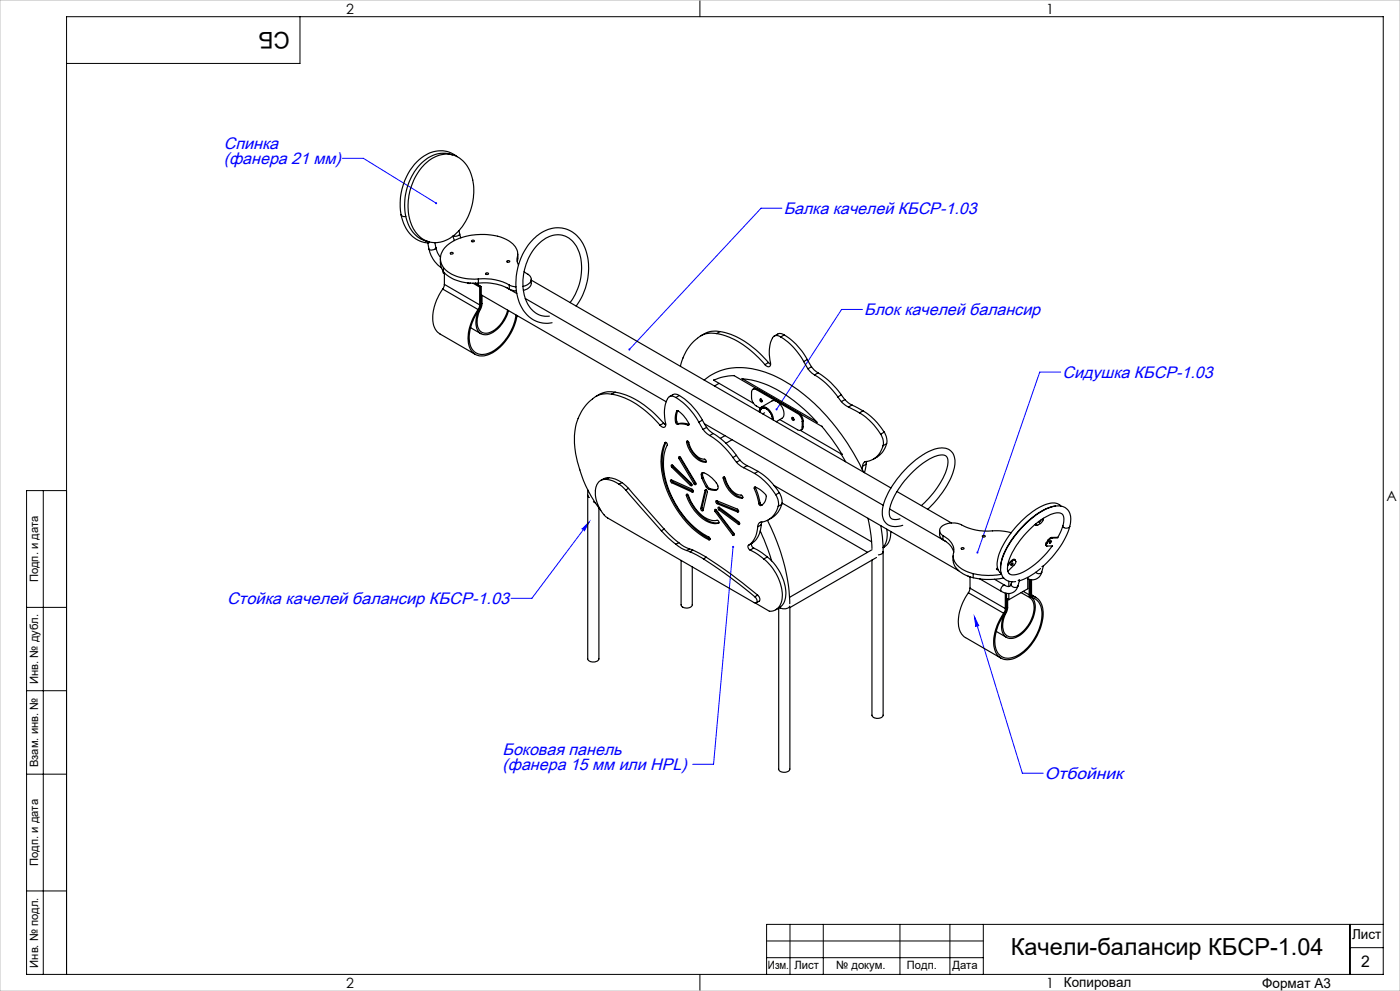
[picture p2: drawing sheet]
<svg xmlns="http://www.w3.org/2000/svg" width="420mm" height="297mm" viewBox="0 0 420 297" stroke-linecap="round" stroke-linejoin="round" font-family="sans-serif">
<path d="M102.8 47.4h6.2l21.8 13.5M234.6 62.4h-6.3l-39.5 42.3M258.7 92.7h-6.2l-19.5 30M318.2 111.5h-6.3l-18.7 54.1M174.7 158.5l2-2-1.4 2.7a.46 .46 0 0 0-.1-.6 .46 .46 0 0 0-.5-.1zM176.7 156.5l-17.1 22.8h-6.3M219.9 163.9l-5.8 65.2h-6.3M292.3 184.9l1.4 2.7a.46 .46 0 0 0-.6-.3 .46 .46 0 0 0-.3 .6zM292.3 184.9l14.4 46.8h6.2" fill="none" stroke="#00f" stroke-width=".3"/>
<g fill="none" stroke="#000" stroke-width=".3">
<path d="M90 5v14h-70M210 0v5M13 147v145M20 147h-12v145h407v-287h-395v287M8 182h12M8 207h12M8 232h12M8 267h12M237 277v15M247 277v15M270 277v15M285 277v15"/>
<path d="M295 277v15M405 277v15M415 277h-185v15M210 292v5M230 282h65M230 287h65M405 284h10"/>
</g>
<path d="M0 0h420v297h-420z" fill="none" stroke="#c0c0c0" stroke-width=".3"/>
<path d="M174.7 158.5l2-2-1.4 2.7a.46 .46 0 0 0-.1-.6 .46 .46 0 0 0-.5-.1zM188.5 104.6l.1 .4 .2-.3-.2 .3a.32 .32 0 0 0 .5-.1 .32 .32 0 0 0-.1-.4 .32 .32 0 0 0-.5 .1zM292.3 184.9l1.4 2.7a.46 .46 0 0 0-.6-.3 .46 .46 0 0 0-.3 .6zM293 165.4l.1 .5 .1-.3-.1 .3a.32 .32 0 0 0 .4-.4 .32 .32 0 0 0-.5-.1zM130.6 60.7v.4h.5l-.3-.2 .3 .2v-.4zM232.8 122.4l-.1 .5 .3-.2-.2 .2a.3 .3 0 0 0 .5-.2 .3 .3 0 0 0-.5-.3zM219.7 163.7a.32 .32 0 0 0 .1 .5 .32 .32 0 0 0 .4-.2 .32 .32 0 0 0-.2-.4l-.1 .3 .1-.3z" fill="#00f"/>
<g fill="none" stroke="#000" stroke-width=".35">
<path d="M127.4 49.3a8.1 8.1 0 0 1 10.9-1.6 13.2 13.2 0 0 1 3.5 12.9 15.1 15.1 0 0 1-8.7 11.7 7.6 7.6 0 0 1-9.8-5.3 17.7 17.7 0 0 1 4.1-17.7zM135.7 46.4a9.3 9.3 0 0 0-10.6 4 17 17 0 0 0-1.8 18.4 7.8 7.8 0 0 0 5.5 3.7M137.1 47a8.5 8.5 0 0 0-11.3 .8 18.4 18.4 0 0 0-5.5 16.6M120.3 64.4a9.6 9.6 0 0 0 6 8l2.4 .4M120.3 64.4l.6 .5h.8M128.3 72.8l.4 1.9M128.7 74.7a9 9 0 0 0 3.7 5.6M130.5 72.7l.3 1.6M130.8 74.3l.5 1.5 .9 1.3M130.8 74.3a1.55 1.55 0 0 1-2.1 .4M132.1 77.5l.1 2 .8 1.9M135.1 75.7l.4-.1a.32 .32 0 0 1 .5 .3 .34 .34 0 0 1-.6 .3l-.3-.2z"/>
<path d="M135.9 70.8l.4 1.3M137.7 69.1l.2 1M137.9 70.1l.4 1.2M137.9 70.1a1.63 1.63 0 0 1-1.9 .6M141.5 72.1l.4-.1a.29 .29 0 0 1 .3 0 .29 .29 0 0 1 0 .4l-.4 .1zM152 78.2h.8a.25 .25 0 0 1 .1 .3 .25 .25 0 0 1-.4 .1l-.4-.1zM155.3 76.8a4.9 4.9 0 0 0-3.4-5 18.3 18.3 0 0 0-17.8 1.8 4.8 4.8 0 0 0-1.1 6.6M155.3 76.8a3.5 3.5 0 0 0 .2 2.7M155.3 76.8v1.3M155.3 78.1l-.1 .3M155.3 76.2v1.9M132.8 86.6a13.5 13.5 0 0 0-2.6 11.3 4.1 4.1 0 0 0 1.8 2.2l10.6 6.1"/>
<path d="M132.8 86.6l10.6 6.2M133 81.3v.5l.3 .2M133 80.2a12.2 12.2 0 0 0 10.5 3.4M133 81.4a12.5 12.5 0 0 0 10.5 3.4M133 80.2v1.2M133.3 85.2l-.5 1.4M133.3 85.2l10.6 6.2M133.3 81.7v3.5M140.2 84.8l.3 .1M140.4 84.8l.3 .2 .4-.2M141.2 98.2l3.1 1.8M141.9 84.9l2 1.1"/>
<path d="M142.6 84.9l1.7 1M143.4 92.8a13.2 13.2 0 0 0-2.5 11.3 4.2 4.2 0 0 0 6.5 1.8 16.4 16.4 0 0 0 7.7-11.3M143.5 83.6a15.5 15.5 0 0 1 9.3 1.8M143.5 84.8a15.9 15.9 0 0 1 9.3 1.8M143.5 83.6v1.2M143.6 93a12.7 12.7 0 0 0-2.3 10.9 3.9 3.9 0 0 0 5.7 1.8 15.2 15.2 0 0 0 7.8-11.3M143.6 93a6.2 6.2 0 0 0 .3 6.7 3.9 3.9 0 0 0 5-.9l1.1-.9 1.4-2 1.2-2.8M143.9 91.4l-.5 1.4M143.9 86v5.4M144.3 85.9v5.5l-.7 1.6M144.3 85.9l-.4 .1M144.3 88.3l55.5 32.1"/>
<path d="M144.6 88.5l-.1 3.3a8.3 8.3 0 0 0-.9 6.8 2.87 2.87 0 0 0 4.5 .5 10.4 10.4 0 0 0 4.2-6.1M145.7 81.9l.4-.1a.29 .29 0 0 1 .4 .2 .29 .29 0 0 1-.3 .3l-.5-.1zM151.9 86.1l3.1 1.9M152.8 85.4l2 .6M152.8 86.6l2.1 .6M152.8 85.4v1.2M157.2 81.4l.3 .3a2.36 2.36 0 0 1 1.8 2.3 3.1 3.1 0 0 1-2.4 1.8M157.6 89.5l107.4 61.9M159.4 83.7v1.3a2.81 2.81 0 0 1-2.4 2M159.4 84l107.9 62.3M171 90.7a16.4 16.4 0 0 0 1.8-17 6.6 6.6 0 0 0-10.4-1.3 16.3 16.3 0 0 0-4.1 18.6 6.4 6.4 0 0 0 6.5 3.8M172.9 91.8a18.4 18.4 0 0 0 1.8-19.1 8.7 8.7 0 0 0-14.2-1.5 18.2 18.2 0 0 0-3.8 21.3 8.3 8.3 0 0 0 8.9 4.2"/>
<path d="M214.9 100a7.1 7.1 0 0 0-7.1 2.7 15.2 15.2 0 0 0-3.6 7.1M214.9 100a25.4 25.4 0 0 1 14.6 9.3M216 99.4a25.3 25.3 0 0 1 14.5 9.3M216 99.4a7 7 0 0 0-5.7 1.2M216 99.4l-1.1 .6M183.5 118.1a7.1 7.1 0 0 0-7.2 2.7 16.3 16.3 0 0 0-3.7 14.3 38.3 38.3 0 0 0 7.6 17.9M183.5 118.1a25.2 25.2 0 0 1 14.5 9.4M184.5 117.5a25.3 25.3 0 0 1 14.6 9.3M184.5 117.5a7 7 0 0 0-5.7 1.3M184.5 117.5l-1 .6M202.7 119.1a1.71 1.71 0 0 0-1.8-.3 1.71 1.71 0 0 0-1 1.5 16.1 16.1 0 0 0-.2 7.3 .89 .89 0 0 1-.9 .5 .89 .89 0 0 1-.8-.6M202.7 119.1l3.6 2.9 1.8 2.1 1.6 2.4"/>
<path d="M203.8 118.5l1.6 1.1 1.9 1.7 1.9 2.2 1.5 2.4M203.8 118.5a1.98 1.98 0 0 0-1.9-.2l-1.1 .6M203.8 118.5l-1.1 .6M211.2 113.9a17.4 17.4 0 0 1 16.7-2.8 45.9 45.9 0 0 1 21.7 15.5 74.2 74.2 0 0 1 9.5 14.9M214.1 113.9l11.9 7M214.2 113.9h-.1M215.7 114.9l-1.3 .8M220.2 112.6a15.1 15.1 0 0 0-6.1 1.3M220.2 112.6l26.3 15.2M220.3 112.5l-.1 .1M222.5 113.4l22.5 13M222.7 113.5a32.9 32.9 0 0 1 19.3 9.9l3.2 3.2"/>
<path d="M225.9 116.7l.5-.3 .8 .2-.3 .2M226.9 116.8a.88 .88 0 0 0-1-.1 .88 .88 0 0 0-.4 .9v1.6l.3 1.3 .7 .9 1.6 .9M226.9 116.8l6.2 3.5M228 119.7l.3-.1 .3 .3a.35 .35 0 0 1-.1 .6 .35 .35 0 0 1-.5-.4zM228.2 119.6l.4 .7M228.3 119.6l.4 .7M230.5 108.7l.7 .5M230.5 108.7l-1 .6M234.2 101a1.69 1.69 0 0 0-1.8-.3 1.69 1.69 0 0 0-1 1.5l-.6 2.4 .1 2.9a2.76 2.76 0 0 1 .1 2.2 1.03 1.03 0 0 1-1.5-.4M234.2 101l2.1 1.4 1.4 1.4 2.3 2.7 1.1 1.9M235.3 100.4l3.5 2.7 1.8 2.2 1.6 2.4M235.3 100.4a1.98 1.98 0 0 0-2-.3l-1 .6"/>
<path d="M235.3 100.4l-1.1 .6M241.1 108.4l1.3 2.1M242.2 107.7l1.3 2.2M242.2 107.7l-1.1 .7M242.4 110.5l1.2 1.3 .8 .6M243.5 109.9l.9 1.1 1 .8M243.5 109.9l-1.1 .6M244.4 112.4l3.4 2.5 3.6 4.1M245.4 111.8l3.9 3 3.1 3.5M245.4 111.8l-1 .6M251.4 119l1 1.4M252.4 118.3l1.1 1.5"/>
<path d="M252.4 118.3l-1 .7M253.5 119.8l2.1 1.6M253.5 119.8l-1.1 .6M199.1 126.8l.6 .5M199.1 126.8l-1.1 .7M199.3 127l.4 .1M199.5 132.7a18.3 18.3 0 0 0 .6 14.3 28.1 28.1 0 0 0 12.6 14.8M199.5 132.7a.5 .5 0 0 1 .6 .1 .5 .5 0 0 1 .1 .6 17.8 17.8 0 0 0 1 14.6 26.5 26.5 0 0 0 11.7 13.2 .33 .33 0 0 1 .1 .4 .33 .33 0 0 1-.3 .2M199.7 132.6l-.2 .1M199.8 132.6a18.4 18.4 0 0 0 .6 14.2 27.6 27.6 0 0 0 12.6 14.7l-.3 .3M201.7 139.4l.2 .5M201.9 139.9l5.6 5.4"/>
<path d="M201.9 139.9l-.3 .2M202.7 126.6l.5 .5M203 126.4l.6 .5M203 126.4l-.3 .2M203.1 123.1a7.4 7.4 0 0 1 3.6 4.2l-.3 .1M203.1 123.1l-.5 1.4 .1 2.1M203.2 127.1h2l1.2 .3M203.2 123l-.1 .1M203.3 123.1l-.3 1.2v2.1M203.6 126.9h1.9l1.2 .3M203.6 126.9l-.4 .2M203.7 137.4a.33 .33 0 0 1-.1-.3 .33 .33 0 0 1 .3-.3l4.8 7.9a.31 .31 0 0 1 .1 .4 .31 .31 0 0 1-.4 .1l-.2-.2"/>
<path d="M203.7 137.4l4.5 7.6M203.9 136.9l.1 .3M204 137.2l4.6 7.6M204 137.2l-.3 .2M206 132.5a7.5 7.5 0 0 0 5.4 6h.3M206 132.5a.25 .25 0 0 1 .1-.4 .25 .25 0 0 1 .3 .2 6.9 6.9 0 0 0 4.7 5.3l.4 .1 .3 .3-.1 .5M206.3 132.2v.1M206.3 132.3a7.2 7.2 0 0 0 5.6 6M206.3 132.3l-.3 .2M206.7 127.3l-.3 .1M209.7 126.5l1.2 2.2M210.7 125.9l1.3 2.2"/>
<path d="M210.7 125.9l-1 .6M210.9 128.7l.9 1 1.1 .8M211.3 127l76.3 44.1M211.8 138.4l-.1 .1M212 128.1l.9 1 1.1 .8M212 128.1l-1.1 .6M212.9 130.5l3.4 2.5 3.6 4.1M214 129.9l3.9 3 3 3.6M214 129.9l-1.1 .6M217.5 130.6l-1.4 .8M219.6 131.8l-1.8 1.1M219.9 137.1l1 1.4"/>
<path d="M220.9 138.5l2.2 1.7M220.9 136.5l1.1 1.4M220.9 136.5l-1 .6M222 137.9l2.2 1.7M222 137.9l-1.1 .6M224.2 139.6l3.2 1.7M224.2 139.6l-1.1 .6M227.8 123.4a1.4 1.4 0 0 1 .9-1.5 1.4 1.4 0 0 1 1.7 .6l1.1 1.5 .5 1.9M228 123.6a1.24 1.24 0 0 1 .8-1.4 1.24 1.24 0 0 1 1.5 .6l1.2 1.7 .3 1.3M228.1 123.6a1.16 1.16 0 0 1 .6-1.3 1.16 1.16 0 0 1 1.4 .4l1.1 1.2 .5 1.8M228.8 122.2l-.2 .2M229.4 123.7l-.6 .3"/>
<path d="M233.1 120.3a4 4 0 0 1 1.7 4.9l-1.9 1.2M233.1 120.3l-1.3-.2-3.4 1.9M233.1 120.3l6.2 3.6M234 125.8l5.3 3a.85 .85 0 0 0 1 .1 .85 .85 0 0 0 .4-.9M237.5 125.2l.3-.1 .3 .3a.36 .36 0 0 1-.1 .6 .36 .36 0 0 1-.4-.4zM237.8 125.1l.4 .7M239.3 123.9l.2-.1 1 .9 .4 1.5M239.3 123.9l.9 .9 .5 1.6M240.1 129l12.5 7.2M240.7 126.4v1.6M240.9 127.8l-.1 .6-.5 .5M240.9 126.2l-.2 .2"/>
<path d="M240.9 127.8l-.2 .2M240.9 126.2v1.6M246.5 127.8l3.2 4 2.9 4.4M246.6 127.7l-.1 .1M252.2 136l1.5 2.4M252.4 120.4l2.1 1.6M252.7 136.1l-.1 .1M254.5 122l3.3 1.8M255.6 121.4l3.3 1.7M255.6 121.4l-1.1 .6M257.8 123.8l2 1.3 1.9 1.8 2.5 3.2M258.8 139.7l-.1 .9"/>
<path d="M258.9 123.1l3.4 2.7 3 3.7M258.9 123.1l-1.1 .7M259.8 139.1l-.5 2.6M259.8 139.1l-1 .6M260 138.3l-.2 .8M264.2 130.1l.8 2-.1 1.5M264.9 133.6a6.5 6.5 0 0 1-5.6 4.9l-.5 1.2M265.3 129.5l.6 1.3 .1 2.2M265.3 129.5l-1.1 .6M266 133a6.8 6.8 0 0 1-4 4.6M266 133l-1.1 .6M176.3 148.4v49a1.95 1.95 0 0 0 3.4 0v-45.2"/>
<path d="M176.3 148.4l.5 .7M176.4 146.9l-.1 1.5M178 150.4l.6 .3M181.8 143.6a3.4 3.4 0 0 0-3.2 4.4 9.9 9.9 0 0 0 3.7 7.3l44 25.3a.62 .62 0 0 0 .8-.1 .62 .62 0 0 0-.1-.9l-.6-.7M181.8 143.6a7.7 7.7 0 0 1 3.9 1.5M182.6 143.2a7.4 7.4 0 0 1 4 1.4M182.6 143.2l-.9 .1-1.5 .7M182.6 143.2l-.8 .4M185.7 145.1l2 1.8M186.6 144.6l2 1.8M186.6 144.6l-.9 .5M187.7 146.9l10.7 12.2"/>
<path d="M188.6 146.4l10.6 12.2M188.6 146.4l-.9 .5M198.4 159.1l2.1 2.2 2.3 1.8M199.2 158.6l4.4 4M199.2 158.6l-.8 .5M201.4 143.8l6.5 3.1a.32 .32 0 0 1 .2 .4 .32 .32 0 0 1-.4 .2M201.4 143.8a.43 .43 0 0 0-.3 .5 .43 .43 0 0 0 .4 .4M201.5 143.8l.4 .7M201.5 144.7l6.2 2.8M201.6 140.1l-.1-.1a.33 .33 0 0 1-.2-.4 .33 .33 0 0 1 .3-.3l5.8 5.7a.33 .33 0 0 1 .2 .3 .33 .33 0 0 1-.3 .3l-.2-.1M201.6 140.1l5.5 5.4M201.9 144.5l6.1 2.7"/>
<path d="M201.9 144.5l-.4 .2M205.9 148.5a12.9 12.9 0 0 0 7.5 8.3l1.1 .1 1-.1M205.9 148.5a.31 .31 0 0 1 .2-.4 .31 .31 0 0 1 .4 .3 11.7 11.7 0 0 0 6.9 7.5l1.1 .1a.69 .69 0 0 1 .8 0 .69 .69 0 0 1 .3 .8h-.1M206.2 148.1l.1 .2M206.3 148.3a12.8 12.8 0 0 0 7.8 8.4h1.6M206.3 148.3l-.4 .2M207.5 145.3l.1 .1M207.5 145.3l-.4 .2M208 147.3l-.3 .2M208.6 144.8l.2 .2M208.6 144.8l-.4 .2M210.2 152.4l.1 .3a.34 .34 0 0 0 .2 .4 .34 .34 0 0 0 .4-.1"/>
<path d="M210.4 142.3a.52 .52 0 0 1 .2-.6 .52 .52 0 0 1 .6 0 6.3 6.3 0 0 1 4.2 4.4l-.2 .5M210.4 142.3l.2 1M210.6 143.3l1.3 2.6M210.6 152.2l.3 .7M210.6 152.2l-.4 .2M210.7 142.1l.2 1M210.7 142.1l-.3 .2M210.8 141.7l-.1 .4M210.9 143.1l1.3 2.7M210.9 143.1l-.3 .2M211.5 147a.44 .44 0 0 1 .6 0 .44 .44 0 0 1 .1 .5l-1.3 5.5M211.5 147l-1.3 5.4"/>
<path d="M211.8 146.8l-.3 .2M211.8 146.8l-1.2 5.4M211.9 145.9l.8 .7M212.2 145.8l.8 .6M212.2 145.8l-.3 .1M212.7 146.6l1.8 .3M213 146.4l1.9 .3M213 146.4l-.3 .2M214.5 153.3v-.1a.31 .31 0 0 1-.1-.5 .31 .31 0 0 1 .5 .2l5.2 6.9a.34 .34 0 0 1 .2 .4 .34 .34 0 0 1-.4 .2l-.2-.1M214.5 153.3l5.2 7M214.7 152.7l.2 .4M214.9 146.7l-.4 .2"/>
<path d="M214.9 153.1l5.2 7M214.9 153.1l-.4 .2M215.1 150.1l.4 .6M215.1 151l-.2-.2a.39 .39 0 0 1-.2-.4 .39 .39 0 0 1 .3-.3l6.4 2.6a.39 .39 0 0 1 .2 .4 .39 .39 0 0 1-.3 .4M215.1 151l6.2 2.5M215.2 146.6l-.7 .3M215.3 146.6l-.4 .1M215.5 150.7l6.1 2.5M215.5 150.7l-.4 .3M215.6 156.8h-.1M215.7 152.8l5.8 4.3M215.8 152l.2 .6"/>
<path d="M215.8 152l6 4.6a.3 .3 0 0 1 .1 .4 .3 .3 0 0 1-.4 .1M215.8 152h-.1a.41 .41 0 0 0-.3 .4 .41 .41 0 0 0 .3 .4M216 152.6l-.3 .2M216 152.6l5.9 4.3M217 143.3a7.6 7.6 0 0 0 5.4 6h.3M217 143.3v-.3a.41 .41 0 0 1 .4 0 .41 .41 0 0 1 .2 .4 6.1 6.1 0 0 0 5 5.1l.2 .5-.1 .3M217.3 143.1a7.4 7.4 0 0 0 5.5 6M217.3 142.9v.2M217.3 143.1l-.3 .2M221.6 153.3l-.3 .2M221.9 156.9h.1M221.9 156.9l-.4 .2"/>
<path d="M222.8 149.2l-.1 .1M223.1 140.2l3.3 1.7M226.3 146.5v-.5a5.5 5.5 0 0 1 3.6 2.8 3 3 0 0 1-1.7 2.7M226.3 146.5l.9 2.2 .4 2.3M226.4 141.9l2 1.4 1.8 1.7 2.5 3.3M226.6 146l.1 .3M226.7 146.3l.8 2.2 .5 2.2M226.7 146.3l-.4 .2M227.3 157.9a6.9 6.9 0 0 1-2.8 5.5M227.4 141.3l3.4 2.6 3 3.8M227.4 141.3l-1 .6M227.6 151l.4 .5h.2"/>
<path d="M228 150.7l.3 .6h.3M228 150.7l-.4 .3M228.1 159.1l1.9 4.7 1.5 4.3M228.4 157.3a6.9 6.9 0 0 1-2.8 5.5M228.4 157.3l-1.1 .6M228.6 156.5l-.2 .8M228.6 151.3l-.4 .2M228.7 151.3h-.1M230.2 155.9a58.9 58.9 0 0 1 6.7 25M232.2 145.5l29.3 16.9M232.7 148.3l.7 1.3 .1 2.2M233.5 151.8a6.6 6.6 0 0 1-5.6 4.9l-.6 1.2"/>
<path d="M233.8 147.7l.7 1.6v1.8M233.8 147.7l-1.1 .6M234.5 151.1a7 7 0 0 1-4 4.7M234.5 151.1l-1 .7M234.6 150.7l25.6 14.8M260.4 155.3l.9 5.2 .3 3.9M264.3 157.5l.4 3.4 .2 4.4M266 158.6l.1 .8a6 6 0 0 1-1.2 4.6M266.9 152.5l16.8 9.8M267.2 159.3a4.9 4.9 0 0 1-2.3 4.8M269.1 147.3l16.3 9.4M276.4 151.5a24.1 24.1 0 0 0 7.9-12.4l.1-.4a1.96 1.96 0 0 0-.7-2.1 1.96 1.96 0 0 0-2.2-.1 24.8 24.8 0 0 0-12.2 10.5 10.6 10.6 0 0 0-2.3 7.9l.8 .7 1.1 .1 1.1-.2"/>
<path d="M278.3 152.6a25.6 25.6 0 0 0 8.2-13.4 4.1 4.1 0 0 0-1.3-4.1 4.1 4.1 0 0 0-4.3-.6 26.4 26.4 0 0 0-13.2 11.1 14.2 14.2 0 0 0-2.9 9.3 3.8 3.8 0 0 0 5 2.8l1-.3M281.9 159v1.2a1.91 1.91 0 0 0 1 1.5M303.4 159.7l-3.8-.6a20.4 20.4 0 0 1-10.2-1.3 5.7 5.7 0 0 0-7.3 .5 1.65 1.65 0 0 0 .8 2.2M310.6 157.1l.2 .3M310.7 157l.1 .1M310.8 156.9v.2M312.3 155.9l-.3 .5-.4 .1v-.2M313.1 155.3l-.6 1.3-1.2 .8a.3 .3 0 0 1-.4 .1 .3 .3 0 0 1-.1-.4M316.7 151.7a19.8 19.8 0 0 0-11.2 7.5 18.8 18.8 0 0 0-5.3 11.1M318.3 151.7a3.9 3.9 0 0 0-4.6-.5 27.2 27.2 0 0 0-14.4 16.5 3.9 3.9 0 0 0 1.1 4.2M318.8 157.6l-1.5 3.5M318.8 157.6a3.2 3.2 0 0 0-.2-3.6 3.8 3.8 0 0 0-4.1 .5 25.6 25.6 0 0 0-12.1 14.7l-.1 .5a1.92 1.92 0 0 0 .4 2.2 1.92 1.92 0 0 0 2.2 .3 19.9 19.9 0 0 0 9.9-7.5l.9-1.1"/>
<path d="M318.8 157.6a1.17 1.17 0 0 0 1 .7 1.17 1.17 0 0 0 1.1-.5M320.9 157.8a4.8 4.8 0 0 0-1.2-5.5 5.8 5.8 0 0 0-6 .3 28.5 28.5 0 0 0-13.3 15.7 4.7 4.7 0 0 0 1.4 5.5l1.1 .5h1.8M320.9 157.8a26.2 26.2 0 0 1-7.9 11.8l-.5 1.8M202.8 163.1l1.6 1.2 1.6 .7M203.6 162.6l1.6 1.2 1.6 .7M203.6 162.6l-.8 .5M204.3 168v13.3a1.91 1.91 0 0 0 3.4 0v-11.4M206 165l1 .4M206.8 164.5l1.1 .4M206.8 164.5l-.8 .5M207 165.4l4 2.1M207.9 164.9l4 2.1"/>
<path d="M207.9 164.9l-.9 .5M211 167.5l7.8 5.3 7.6 6.1M211.9 167l7.7 5.3 7.7 6.1M211.9 167l-.9 .5M220.1 160.1l.2 .1M220.1 160.1l-.4 .2M224.5 163.4l-.1 .7 .6 .7M225 164.8l2.1 1.2 2 1.5M225.6 162.8l-.1 .7 .6 .7M225.6 162.8l-1.1 .6M226.1 164.2l2 1.2 2.1 1.5M226.1 164.2l-1.1 .6"/>
<path d="M227.3 178.4l.5 .6 .2 .8-1.1 .9M227.3 178.4l-.9 .5M229.1 167.5a14.3 14.3 0 0 1 5.5 12.4 3.7 3.7 0 0 1-3.8 3.3l-4.2-2.5M230.2 166.9a14.3 14.3 0 0 1 5.4 12.4 4 4 0 0 1-1.8 2.8l-1.1 .6M230.2 166.9l-1.1 .6M261.6 164.7l-24.7 14.3M263 167.1l-26 15M264.9 165.3v49a1.95 1.95 0 0 1-3.3 0v-46.5M264.9 165.3v.1a1.38 1.38 0 0 1-1.4 .9M282.9 160.5a4.9 4.9 0 0 1 3 6.1 5.8 5.8 0 0 0 4.4 4.8l1.7 .5M282.9 161.7a5.8 5.8 0 0 1 3.2 3.8M282.9 160.5v1.2"/>
<path d="M285.9 166.6v1.2a6.5 6.5 0 0 0 5.5 5.2l.6 .1M288.4 164.3l.3-.2a.33 .33 0 0 1 .5 .1 .33 .33 0 0 1-.1 .5 .33 .33 0 0 1-.4-.1zM290.4 172.6l.6 .4M290.5 177.7a13.3 13.3 0 0 0-2.6 11.3 4.2 4.2 0 0 0 1.8 2.1l10.6 6.1M290.5 177.7l10.6 6.1M291 176.3l-.5 1.4M291 176.3l10.6 6.1M291 172.9v3.4M292 171.9l4.5 .6 4-.4M292 173.1l3.8 .6 2.7-.1 2.6-.4M292 171.9v1.2M293.9 173.5l6.6 3.8"/>
<path d="M294.7 160.6l.4-.2a.31 .31 0 0 1 .5 .2 .31 .31 0 0 1-.4 .4l-.4-.1zM298.3 173.6l3.2 1.8M299.3 170.2h-.1a.26 .26 0 0 0-.3 .3 .26 .26 0 0 0 .4 .2h.1M301.5 175.4a1.2 1.2 0 0 0-1 1.9M301.6 177.8v4.6M301.9 177.8v4.6l-.6 1.6M301.9 179.3l.7 .4M302.6 174.2v1.6M302.6 177.9v1.8M303.4 175a1.06 1.06 0 0 1-.8 .8 1.06 1.06 0 0 1-1.1-.4M303.4 175a1.12 1.12 0 0 0 .8 1 1.12 1.12 0 0 0 1.2-.4M303.5 168l.2 .2"/>
<path d="M303.5 168l-1.1 1M303.5 168.9l.4-.1-.5 .7zM303.6 174.3l-.2 .7M303.7 168.2l.5-.4 .4 .1a1 1 0 0 1-.4 1.4l-1.8 1.9M303.7 168.2l-1.4 1.3M303.7 168.8l-.4 .5M304.5 167.8a.68 .68 0 0 0-1 .2M305.4 175.6a3.1 3.1 0 0 1-4.9 1.7M305.9 173.7l-.5 .3M306.4 177.6l2.5 1.5M307 177.2l1.8 1.1M308.3 173v3.5l-5.7 3.2"/>
<path d="M308.8 178.3l.1 .8M308.8 173.6v4.7M308.9 179.1a4.7 4.7 0 0 1 .9 5.4 9.1 9.1 0 0 1-6.1 6.4 2.75 2.75 0 0 1-2.9-3.3l.3-2.1 1.2-3v-3M309.1 178.1a1.24 1.24 0 0 0 1.3 1.3 6 6 0 0 1 1.9 6.9 14.6 14.6 0 0 1-8.5 10.7 4 4 0 0 1-5.3-4.1 14.6 14.6 0 0 1 2.8-8.9M309.1 178.1v.4a5.2 5.2 0 0 1 1 6.2 9.4 9.4 0 0 1-6.6 6.6 3.2 3.2 0 0 1-3-4.2l.8-3.1M309.1 173.7v4.4M309.5 173.7v4.3l.1 .5 .4 .2M309.5 178.3l1.3 .7M309.7 178.5l.3 .2M310 178.7a5 5 0 0 1 2.9 5.6 16.1 16.1 0 0 1-8.7 13 4.2 4.2 0 0 1-6.1-3.9 15.1 15.1 0 0 1 3-9.6M312.2 170.4l-.4 .3a17.7 17.7 0 0 1-6 3.4l-.4 1.5M312.5 171.4a2.98 2.98 0 0 1-4.2 2.1"/>
<path d="M312.5 171.4l-.1 .3-.7 .2-1-.4M313 169.6l-.4 .2M313.9 162.7a.58 .58 0 0 0 0 .9M313.9 162.7l.2 .2M314.1 162.9a.41 .41 0 0 0-.3 .4 .41 .41 0 0 0 .3 .4l1.7-.1M314.4 161.9l.2 .2M314.4 161.9l-.5 .8M314.6 162.1l-.5 .8M314.8 162.6h.1M314.9 162.4l.6-.2-.3 .4-.4 .2zM315.2 162.1l-.3 .5M315.4 161.1l-1 .8"/>
<path d="M315.4 161.1l.2 .2M315.6 161.3l-1 .8M317.3 161.2l-1.7 .1M317.4 161l-2 .1M233.9 182.1l.2 .1M234.1 181.9v.3M236.9 181.6l-.4 .5-.8 .4-1.6-.3M237 182v48.5a1.95 1.95 0 0 1-3.4 0v-48l-.2-.2M298.9 189.2l3 1.8M301.6 182.4l-.5 1.4"/>
</g>
<text font-size="7.1" x="303.2" y="286.2">Качели-балансир КБСР-1.04</text>
<text font-size="6.9" x="86.9" y="9.4" transform="rotate(-180 86.9 9.4)">СБ</text>
<g font-size="5" fill="#00f">
<text x="67.1" y="44.6">Спинка</text>
<text x="67.1" y="49.1">(фанера 21 мм)</text>
<text x="235.1" y="64.1">Балка качелей КБСР-1.03</text>
<text x="259.3" y="94.4">Блок качелей балансир</text>
<text x="318.7" y="113.1">Сидушка КБСР-1.03</text>
<text x="68.1" y="181">Стойка качелей балансир КБСР-1.03</text>
<text x="150.8" y="226.2">Боковая панель</text>
<text x="150.8" y="230.7">(фанера 15 мм или HPL)</text>
<text x="313.5" y="233.3">Отбойник</text>
</g>
<text font-size="4.8" x="408.3" y="289.7">2</text>
<g font-size="4.2">
<text x="103.8" y="4.2">2</text>
<text x="313.8" y="4.2">1</text>
<text x="415.9" y="150.2">A</text>
<text x="103.8" y="296.2">2</text>
<text x="313.8" y="296.2">1</text>
</g>
<g font-size="4.1">
<text x="405.6" y="281.5">Лист</text>
<text x="319.2" y="295.9">Копировал</text>
<text x="378.7" y="296">Формат А3</text>
</g>
<g font-size="3.4">
<text x="11.4" y="174.5" transform="rotate(-90 11.4 174.5)">Подп. и дата</text>
<text x="11.4" y="205" transform="rotate(-90 11.4 205)">Инв. № дубл.</text>
<text x="11.4" y="229.9" transform="rotate(-90 11.4 229.9)">Взам. инв. №</text>
<text x="11.4" y="259.5" transform="rotate(-90 11.4 259.5)">Подп. и дата</text>
<text x="11.4" y="290" transform="rotate(-90 11.4 290)">Инв. № подл.</text>
<text x="230.4" y="290.4">Изм.</text>
<text x="238.3" y="290.4">Лист</text>
<text x="250.9" y="290.4">№ докум.</text>
<text x="272.1" y="290.4">Подп.</text>
<text x="285.7" y="290.5">Дата</text>
</g>
</svg>
